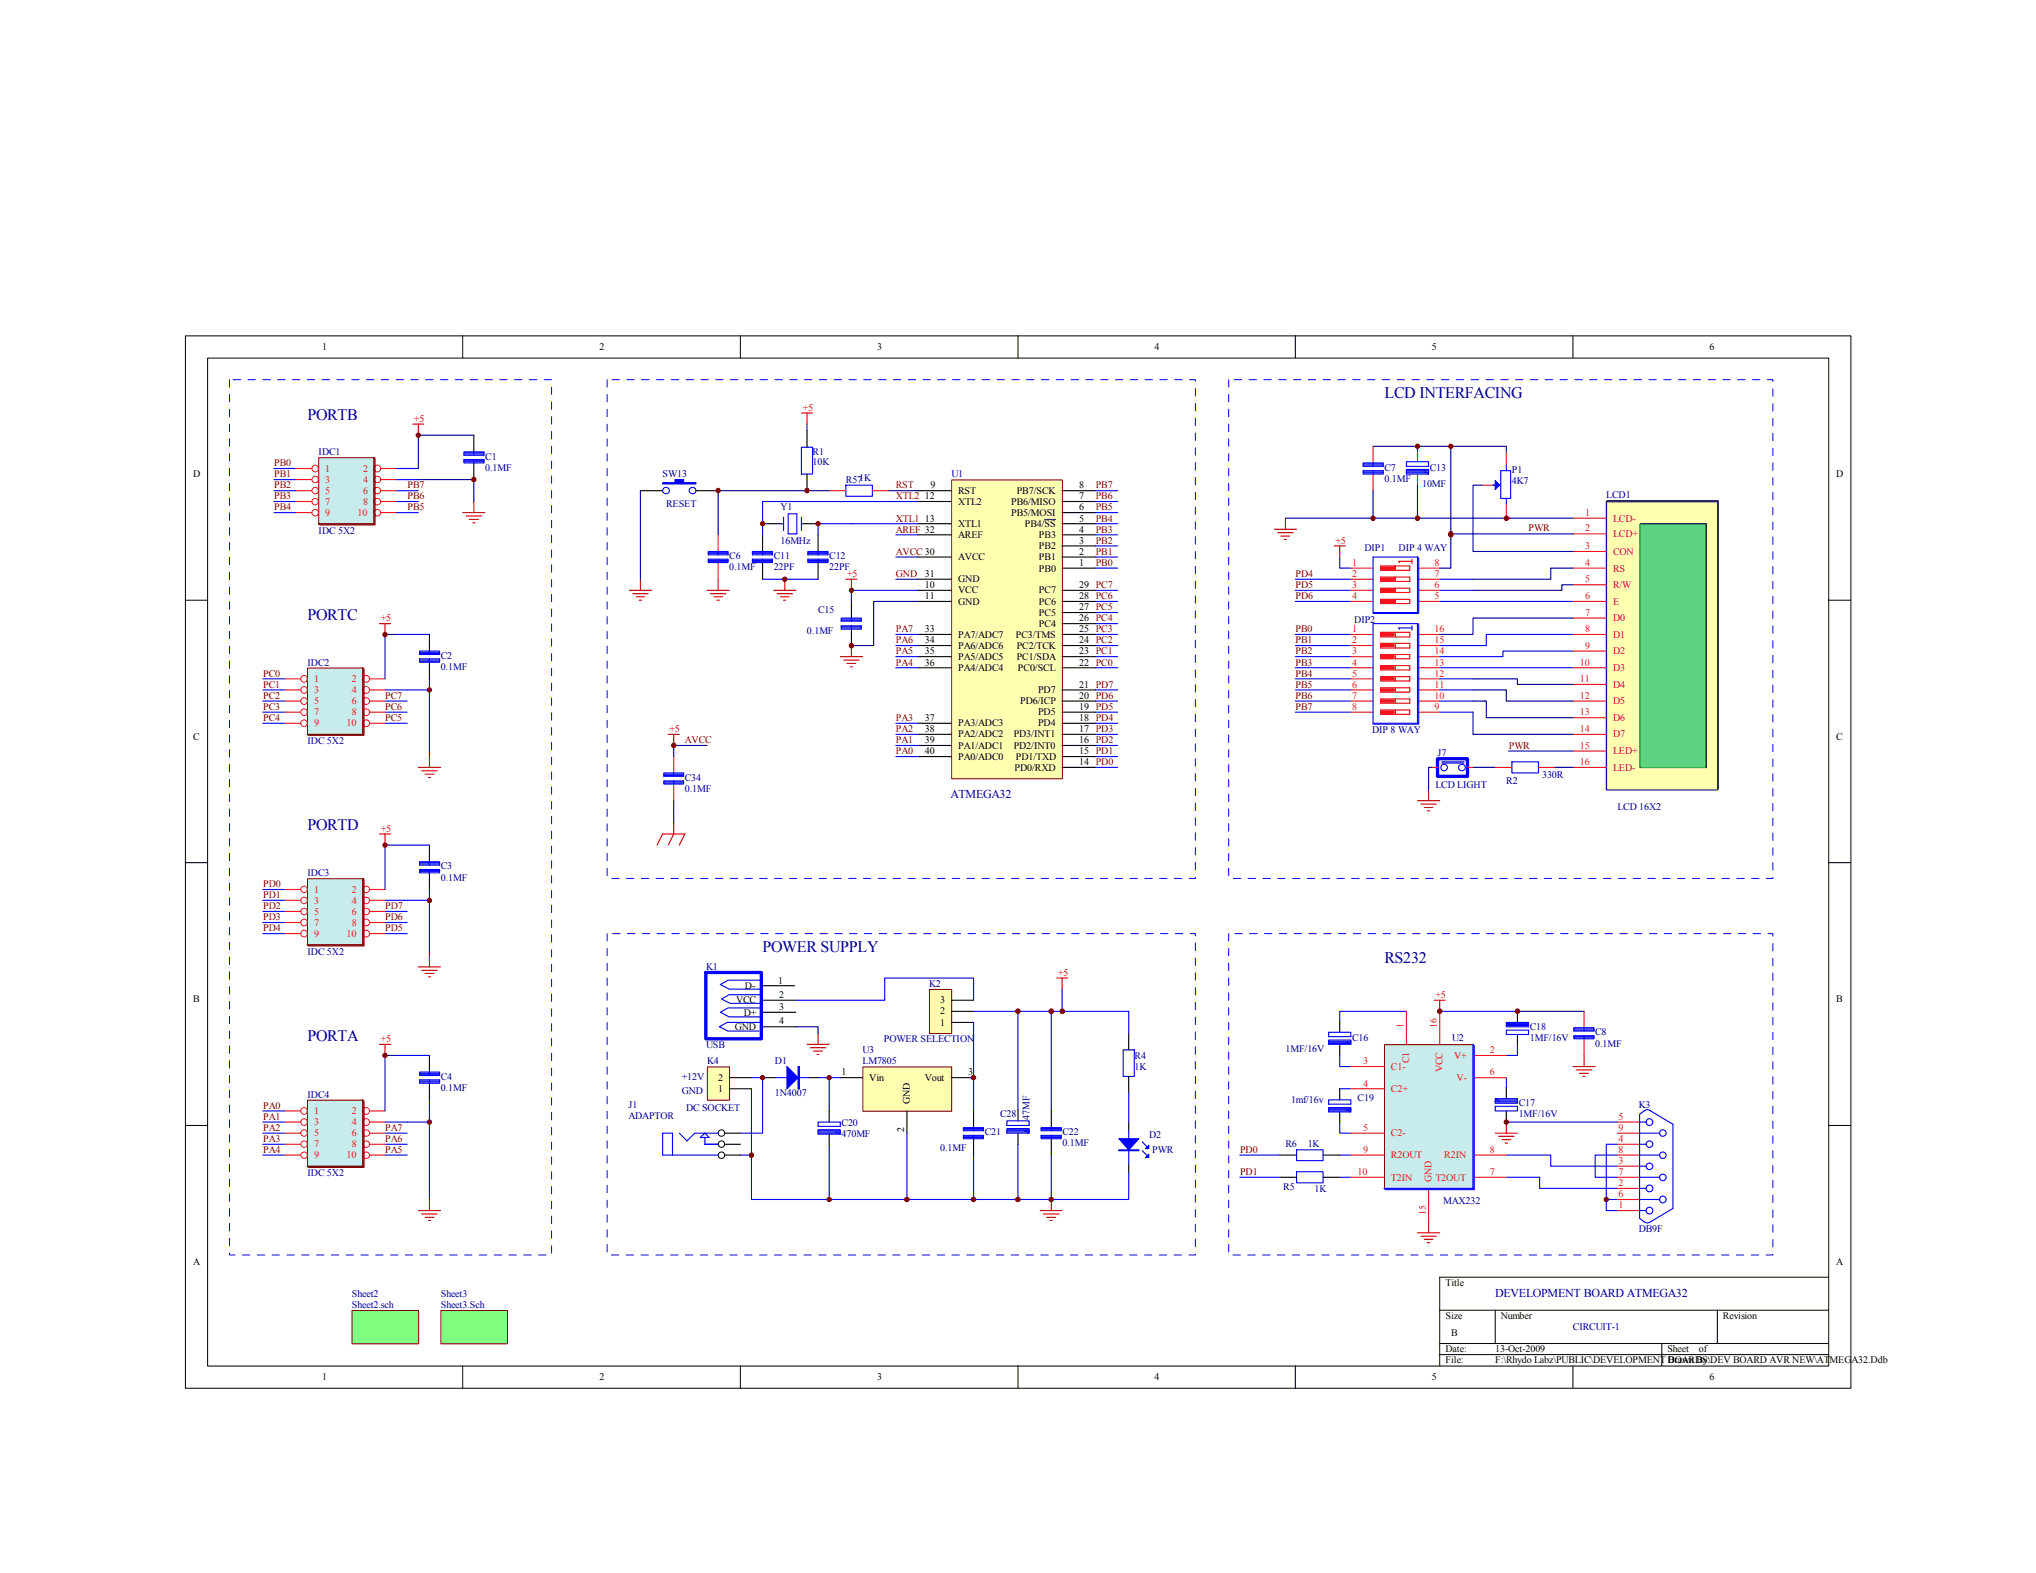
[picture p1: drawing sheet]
<svg xmlns="http://www.w3.org/2000/svg" width="279mm" height="216mm" viewBox="0 0 279 216" stroke-linecap="round" stroke-linejoin="round" font-family="sans-serif">
<g fill="none" stroke="#000" stroke-width=".14">
<path d="M25.4 46.1h228.6v144.4h-228.6zM28.5 49.1h222.5v138.4h-222.5zM63.5 46.1v3M101.6 46.1v3M139.7 46.1v3M177.8 46.1v3M215.9 46.1v3M25.4 82.4h3.1M250.9 82.4h3.1M25.4 118.4h3.1M250.9 118.4h3.1M25.4 154.5h3.1"/>
<path d="M250.9 154.5h3.1M197.6 179.8h53.3M205.2 179.8v4.6M235.7 179.8v4.6M250.9 175.3h-53.3v12.2M63.5 187.5v3M101.6 187.5v3M139.7 187.5v3M177.8 187.5v3M197.6 184.4h53.3M197.6 185.9h53.3M215.9 187.5v3"/>
<path d="M228 184.4v3.1"/>
</g>
<g fill="none" stroke="#000" stroke-width=".15">
<path d="M110.7 59.1v2.3M87.9 67.4h3M95.5 67.4h3.1M104.6 73.4v2.3M104.6 77.2v2.3M105.2 71.9h2M110.3 71.9h2M110.7 65.1v2.3M112.3 73.4v2.3M112.3 77.2v2.3M208.2 138.8v1.5M183.9 140.2v1.5"/>
<path d="M183.9 143.3v1.6M206.7 149.3v1.5M206.7 152.5v1.5M208.2 142v1.5"/>
</g>
<g fill="none" stroke="#00f" stroke-width=".15">
<path d="M103.3 75.7h2.7v.5h-2.7zM103.3 76.8h2.7v.4h-2.7zM103.3 76.9h2.7M103.3 77h2.7M103.3 76h2.7M103.3 75.9h2.7M104.6 71.9h.6M104.6 75.7v.5M104.6 76.8v.4M104.6 79.5h7.7M107.2 71.9h.3M107.5 71v1.8"/>
<path d="M108.2 70.5h1.1v2.8h-1.1zM110 61.4h1.5v3.7h-1.5zM110 71v1.8M110 71.9h.3M110.9 75.7h2.7v.5h-2.7zM110.9 76.8h2.7v.4h-2.7zM110.9 76.9h2.7M110.9 77h2.7M110.9 76h2.7M110.9 75.9h2.7M112.3 71.9v1.5M112.3 75.7v.5"/>
<path d="M112.3 76.8v.4M116.8 71.9h9.2M193 138.8h-9.1v1.4M197.6 138.8h10.6M182.3 141.7h3.1v.6h-3.1zM182.3 142.7h3.1v.6h-3.1zM182.3 142.9h3.1M182.3 143h3.1l-.1 .3M183.9 154.1v1.4h1.5M183.9 144.9v1.5h1.5M183.9 149.4h1.5M184.8 143l.5 .2h-3"/>
<path d="M205.2 151.8h3v.7h-3zM205.2 150.8h3v.6h-3zM205.2 151.3h3M205.4 150.8l-.2 .3h3M206.7 141.4h3.1v.6h-3.1zM206.7 140.3h3.1v.6h-3.1zM206.7 158.5h6.1v1.6h9.2M206.7 140.8h3.1M206.7 147.9v1.4M206.7 154h15.3M206.9 140.3l-.2 .3h3.1M208.2 143.5v1.4h-1.5"/>
<path d="M208.2 151h-2.8l.4 .1M209.8 140.5h-2.9l.4 .1M222 157.1h-1.6v7.5h1.6M222 158.5h-3.1v3.1h3.1M206.7 161.6h4.6v1.5h10.7M220.4 164.6v1.6h1.6"/>
</g>
<g fill="none" stroke="#bf0000" stroke-width=".15">
<path d="M107.7 79.5v1.5M106.2 81h3M106.6 81.5h2.2M107.1 81.9h1.2M107.5 82.4h.3M196.8 137.3h1.5M197.6 137.3v1.5M205.2 155.5h3M205.7 156h2.1M206.1 156.4h1.2M206.5 156.9h.4M206.7 154v1.5"/>
<path d="M194.5 169.2h3.1M195 169.7h2.1M195.5 170.1h1.1M195.9 170.6h.3M196 167.7v1.5"/>
</g>
<path d="M90.9 66.3h1.7v-.5h1.2v.5h1.7v.1h-4.6z" fill-rule="evenodd" fill="#00f"/>
<g fill="none" stroke="#00f" stroke-width=".15">
<path d="M90.9 66.3h1.7v-.5h1.2v.5h1.7v.1h-4.6zM112.3 71.9h4.5M122.9 73.4h3.1M126 68.8h-21.4v4.6M115.4 84.8h2.8v.5h-2.8zM115.4 85.9h2.8v.5h-2.8zM115.4 86h2.8M115.4 86.2h2.8M115.4 85.1h2.8M115.4 85h2.8M116.8 84.8v.5M116.8 85.9v.5"/>
<path d="M126 81h-9.2v1.5M150.3 81h3.1M150.3 82.5h3.1M150.3 84.1h3.1M150.3 85.6h3.1M150.3 87.1h3.1M150.3 88.6h3.1M150.3 90.1h3.1M150.3 91.7h3.1M150.3 94.7h3.1M150.3 96.2h3.1M150.3 97.7h3.1"/>
<path d="M150.3 99.3h3.1M150.3 102.3h3.1M150.3 103.8h3.1M150.3 105.3h3.1M150.3 100.8h3.1M177.9 157.8h3.7v1.5h-3.7zM183.9 158.5h1.5M177.9 160.8h3.7v1.5h-3.7zM183.9 161.6h1.5"/>
<circle cx="91.4" cy="67.3" r=".45"/>
<circle cx="95.1" cy="67.3" r=".45"/>
</g>
<g fill="none" stroke="#bf0000" stroke-width=".15">
<path d="M110 56.7h1.5M110.7 56.7v1.5M98.6 79.5v1.5M116.1 79.5h1.5M116.8 79.5v1.5M97 81h3.1M97.5 81.5h2.1M98 81.9h1.1M98.4 82.4h.3M115.3 90.1h3.1M115.8 90.6h2.1M116.2 91.1h1.2"/>
<path d="M116.7 91.5h.3M116.8 88.6v1.5"/>
</g>
<path d="M116.8 82.5v2.3M116.8 86.4v2.2M175.6 158.5h2.3M181.6 158.5h2.3M175.6 161.6h2.3M181.6 161.6h2.3" fill="none" stroke="#000" stroke-width=".15"/>
<path d="M130.6 65.9h15.2v41h-15.2z" fill="#ffffb0"/>
<path d="M130.6 65.9h15.2v41h-15.2z" fill="none" stroke="#800000" stroke-width=".14"/>
<g fill="none" stroke="#000" stroke-width=".15">
<path d="M126 67.4h4.6M126 68.8h4.6M126 71.9h4.6M126 73.4h4.6M126 76.5h4.6M126 79.5h4.6M145.8 67.4h4.5M145.8 74.9h4.5M145.8 68.8h4.5M145.8 71.9h4.5M145.8 73.4h4.5M145.8 76.5h4.5"/>
<path d="M145.8 70.4h4.5M145.8 78h4.5M126 81h4.6M126 82.5h4.6M126 91.7h4.6M126 90.1h4.6M126 88.6h4.6M126 87.1h4.6M126 99.3h4.6M145.8 81h4.5M145.8 82.5h4.5M145.8 84.1h4.5"/>
<path d="M145.8 91.7h4.5M145.8 94.7h4.5M145.8 96.2h4.5M145.8 97.7h4.5M145.8 90.1h4.5M145.8 88.6h4.5M145.8 87.1h4.5M145.8 99.3h4.5M145.8 85.6h4.5M126 102.3h4.6M126 103.8h4.6M126 100.8h4.6"/>
<path d="M145.8 102.3h4.5M145.8 105.3h4.5M145.8 103.8h4.5M145.8 100.8h4.5"/>
</g>
<path d="M143.3 71.3h1.6" fill="none" stroke="#004b55" stroke-width=".15"/>
<g fill="none" stroke="#00f" stroke-width=".15">
<path d="M150.3 67.4h3.1M150.3 68.8h3.1M150.3 70.4h3.1M150.3 71.9h3.1M150.3 73.4h3.1M150.3 74.9h3.1M150.3 76.5h3.1M150.3 78h3.1M122.9 99.3h3.1M122.9 91.7h3.1M122.9 90.1h3.1M122.9 88.6h3.1"/>
<path d="M122.9 87.1h3.1M122.9 103.8h3.1M122.9 102.3h3.1M122.9 100.8h3.1M170.1 158.5h5.5M170.1 161.6h5.5"/>
</g>
<path d="M118.4 146.5h12.2v6h-12.2z" fill="#ffffb0"/>
<path d="M118.4 146.4h12.2v6.1h-12.2z" fill="none" stroke="#800000" stroke-width=".14"/>
<path d="M104.5 135.3h4.6M104.6 137.3h4.6M104.6 138.9h4.6M104.6 140.9h4.6M115.3 147.9h3.1M124.5 152.5v3M130.6 147.9h3" fill="none" stroke="#000" stroke-width=".15"/>
<path d="M104.5 134.5h-4.6l-1.1 .6 1.3 .7h4.3M104.5 138.3h-4.6l-1.1 .6 1.3 .7h4.3M104.6 136.5h-4.5l-1.1 .6 1.2 .6h4.3M103.1 149.4v15.2h21.4v-9.1M103.1 147.9h2.1M104.4 140.3h-4.6l-1.1 .6 1.2 .6h4.3M112.3 147.9h3M113.8 147.9v4.6M113.8 157.2v7.4" fill="none" stroke="#00f" stroke-width=".15"/>
<path d="M142.7 166.2h3.1M143.2 166.6h2.1M143.6 167.1h1.3M144.1 167.5h.3M144.3 164.6v1.6" fill="none" stroke="#bf0000" stroke-width=".15"/>
<path d="M96.9 133.5h7.6v9.1h-7.6z" fill="none" stroke="#00f" stroke-width=".46"/>
<path d="M127.6 135.8h3v6.1h-3z" fill="#ffffb0"/>
<path d="M127.6 135.8h3v6.1h-3z" fill="none" stroke="#800000" stroke-width=".14"/>
<path d="M130.6 138.8h3M130.6 137.3h3M105.2 147.9h1.3M111 147.9h1.3M130.6 140.3h3" fill="none" stroke="#000" stroke-width=".15"/>
<path d="M109.2 137.3h12.2v-3.1h12.2v3.1M139.7 138.8v13.5M144.3 138.8v13.7M145.8 135.8v3h-12.2M106.5 147.9h4.5M109.5 146.4h.2v3h-.2zM133.6 140.3v12.2M133.6 158.5v6.1M139.7 157.1v7.5M144.3 158.5v6.1h-19.8" fill="none" stroke="#00f" stroke-width=".15"/>
<path d="M145 134.2h1.5M145.8 134.2v1.6" fill="none" stroke="#bf0000" stroke-width=".15"/>
<path d="M109.6 146.4v3" fill="none" stroke="#00f" stroke-width=".17"/>
<path d="M108 146.4l1.5 1.5-1.5 1.5z" fill="#00f"/>
<path d="M108 146.4l1.5 1.5-1.5 1.5z" fill="none" stroke="#00f" stroke-width=".15"/>
<path d="M97.1 146.5h3v4.5h-3z" fill="#ffffb0"/>
<path d="M97.1 146.4h3v4.6h-3z" fill="none" stroke="#800000" stroke-width=".14"/>
<g fill="none" stroke="#000" stroke-width=".15">
<path d="M100.1 149.4h3M100.1 147.9h3M113.8 152.5v1.5M113.8 155.7v1.5M133.6 152.5v2.3M133.6 156.3v2.2M139.7 152.3v1.5M139.7 155.5v1.6M144.3 152.5v2.3M144.3 156.3v2.2M154.9 141.8v2.3M154.9 147.7v2.3"/>
<path d="M154.9 154v1.2M154.9 159.8v1.2"/>
</g>
<g fill="none" stroke="#00f" stroke-width=".15">
<path d="M112.3 154h3v.6h-3zM112.3 155.1h3v.6h-3zM112.3 155.2h3M112.3 155.4h3l-.2 .3M114.7 155.4l.4 .1h-2.8M132.2 154.8h2.8v.4h-2.8zM132.2 155.8h2.8v.5h-2.8zM132.2 156h2.8M132.2 156.1h2.8M132.2 155.1h2.8M132.2 154.9h2.8M133.6 154.8v.4"/>
<path d="M133.6 155.8v.5M138.2 153.8h3v.7h-3zM138.2 154.9h3v.6h-3zM138.2 155.2h3l-.1 .3M138.2 155.1h3M140.6 155.2l.5 .2h-2.9M142.9 154.8h2.7v.4h-2.7zM142.9 155.8h2.7v.5h-2.7zM142.9 156h2.7M142.9 156.1h2.7M142.9 155.1h2.7M142.9 154.9h2.7"/>
<path d="M144.3 154.8v.4M144.3 155.8v.5M154.1 144.1h1.6v3.6h-1.6zM154.9 155.2v4.6M156.8 157.9l.6 .6M156.8 156.7l.6 .7"/>
</g>
<path d="M153.5 156.3h2.8l-1.4 1.5z" fill="#00f"/>
<path d="M153.5 156.3h2.8l-1.4 1.5zM153.5 157.8h2.8v.1h-2.8z" fill="none" stroke="#00f" stroke-width=".15"/>
<path d="M153.5 157.9h2.8" fill="none" stroke="#00f" stroke-width=".14"/>
<path d="M157.6 158.4v.5h-.4z" fill="#00f"/>
<path d="M157.2 158.9l.4-.5v.5z" fill="none" stroke="#00f" stroke-width=".15"/>
<path d="M157.6 157.2v.4h-.4z" fill="#00f"/>
<g fill="none" stroke="#00f" stroke-width=".15">
<path d="M37.6 64.3h3M37.6 65.8h3M37.6 67.4h3M37.6 68.8h3M37.6 70.4h3M54.4 64.3h3M54.4 65.8h3M54.4 67.4h3M54.4 68.8h3M54.4 70.4h3M63.7 62h2.7v.5h-2.7zM63.7 63.1h2.7v.4h-2.7z"/>
<path d="M63.7 63.2h2.7M63.7 63.4h2.7M63.7 62.3h2.7M63.7 62.1h2.7M65 62v.5M65 63.1v.4M177.8 79.5h7.6M183.9 76.5v1.5h1.5M197.6 79.5h4.5M36.1 94.7h3M36.1 96.2h3M36.1 97.7h3"/>
<path d="M36.1 99.3h3M36.1 93.2h3M52.8 96.2h3.1M52.8 97.7h3.1M52.8 99.3h3.1M54.4 87.1h4.5M57.6 89.4h2.7v.4h-2.7zM57.6 90.4h2.7v.5h-2.7zM57.6 90.6h2.7M57.6 90.8h2.7M57.6 89.7h2.7M57.6 89.5h2.7"/>
<path d="M58.9 93.2v1.5h-6.1M58.9 89.4v.4M58.9 90.4v.5M58.9 94.7v9.1M177.8 94.7h7.6M177.8 96.2h7.6M177.8 97.7h7.6M177.8 93.2h7.6M177.8 87.1h7.6M177.8 82.5h7.6M177.8 81h7.6M177.8 88.6h7.6"/>
<path d="M177.8 90.1h7.6M177.8 91.7h7.6M197.6 94.7h4.5M197.6 96.2h4.5M197.6 97.7h4.5M197.6 93.2h4.5M197.6 82.5h18.3M197.6 81h4.5M197.6 91.7h18.3M215.9 89.4h-9.7v.7h-8.6M215.9 87.1h-11.9v1.5h-6.4M54.4 116h4.5"/>
<path d="M57.6 118.3h2.7v.4h-2.7zM57.6 119.3h2.7v.5h-2.7zM57.6 119.5h2.7M57.6 119.6h2.7M57.6 118.6h2.7M57.6 118.4h2.7M58.9 118.3v.4M58.9 119.3v.5M36.1 123.6h3M36.1 125.1h3M36.1 126.6h3M36.1 128.1h3"/>
<path d="M36.1 122.1h3M52.8 125.1h3.1M52.8 126.6h3.1M52.8 128.1h3.1M58.9 122.1v1.5h-6.1M58.9 123.6v7.6M145.8 138.8h9.1v3M36.1 155.5h3M36.1 158.5h3M36.1 157.1h3M36.1 154h3M36.1 152.5h3"/>
<path d="M52.8 155.5h3.1M52.8 158.5h3.1M52.8 157.1h3.1M54.4 144.9h4.5M57.6 147.2h2.7v.4h-2.7zM57.6 148.2h2.7v.5h-2.7zM57.6 148.4h2.7M57.6 148.5h2.7M57.6 147.4h2.7M57.6 147.3h2.7M58.9 151v3h-6.1M58.9 147.2v.4"/>
<path d="M58.9 148.2v.5M58.9 154v10.6M92.3 158.5v-3h-1.4v3h7.7M93.2 155.5l1.1 1.1 1-1.1h3.3M96.1 156.1l.6-.6 .6 .6zM96.7 156.1v1h1.9M101.6 158.5h1.5M104.6 147.9v7.6h-3M154.9 150v4M157.2 157.6l.4-.4v.4zM154.9 161v3.6h-10.6"/>
</g>
<g fill="none" stroke="#000" stroke-width=".14">
<circle cx="99" cy="155.5" r=".44"/>
<circle cx="99" cy="157" r=".44"/>
<circle cx="99" cy="158.6" r=".44"/>
</g>
<path d="M65 59.7v2.3M65 63.5v2.3M58.9 87.1v2.3M58.9 90.9v2.3M58.9 116v2.3M58.9 119.8v2.3M58.9 144.9v2.3M58.9 148.7v2.3M99.4 155.5h2.2M99.4 157.1h2.2M99.4 158.5h2.2" fill="none" stroke="#000" stroke-width=".15"/>
<g fill="none" stroke="#bf0000" stroke-width=".15">
<path d="M63.5 70.4h3M64 70.8h2.1M64.4 71.3h1.3M64.9 71.8h.3M65 68.8v1.6M183.1 74.9h1.5M183.9 74.9v1.6M52.1 85.6h1.5M52.8 85.6v1.5M52.1 114.5h1.5M52.8 114.5v1.5M57.4 105.3h3.1"/>
<path d="M57.9 105.8h2.1M58.3 106.3h1.3M58.8 106.7h.3M58.9 103.8v1.5M57.4 132.7h3.1M57.9 133.2h2.1M58.3 133.6h1.3M58.8 134.1h.3M58.9 131.2v1.5M52.1 143.3h1.5M52.8 143.3v1.6M57.4 166.2h3.1"/>
<path d="M57.9 166.6h2.1M58.3 167.1h1.3M58.8 167.5h.3M58.9 164.6v1.6"/>
</g>
<circle cx="220.4" cy="164.6" r=".3" fill="#800000"/>
<circle cx="220.4" cy="164.6" r=".3" fill="none" stroke="#800000" stroke-width=".14"/>
<path d="M48.3 179.9h9.1v4.5h-9.1z" fill="#80ff80"/>
<path d="M48.3 179.9h9.1v4.5h-9.1z" fill="none" stroke="#800000" stroke-width=".14"/>
<path d="M183.9 149.4v1.6M183.9 152.6v1.5" fill="none" stroke="#000" stroke-width=".15"/>
<path d="M182.3 151h3.1v.6h-3.1zM182.3 152h3.1v.6h-3.1zM182.3 152.2h3.1M182.3 152.3h3.1l-.1 .3M184.8 152.3l.5 .2h-3" fill="none" stroke="#00f" stroke-width=".15"/>
<path d="M43.8 62.9h7.6v9h-7.6z" fill="#c8ebeb"/>
<path d="M43.7 62.8h7.7v9.1h-7.7z" fill="none" stroke="#800000" stroke-width=".14"/>
<g fill="none" stroke="#ee0e22" stroke-width=".14">
<circle cx="43.2" cy="64.3" r=".45"/>
<circle cx="43.2" cy="65.8" r=".44"/>
<circle cx="43.2" cy="70.4" r=".44"/>
<circle cx="43.2" cy="67.3" r=".44"/>
<circle cx="43.2" cy="68.9" r=".44"/>
<circle cx="51.8" cy="64.3" r=".46"/>
<circle cx="51.8" cy="70.4" r=".46"/>
<circle cx="51.8" cy="65.8" r=".46"/>
<circle cx="51.8" cy="67.3" r=".45"/>
<circle cx="51.8" cy="68.9" r=".45"/>
</g>
<path d="M40.6 64.3h2.2M40.6 65.8h2.2M40.6 67.4h2.2M40.6 68.8h2.2M40.6 70.4h2.2M52.2 64.3h2.2M52.2 65.8h2.2M52.2 67.4h2.2M52.2 68.8h2.2M52.2 70.4h2.2" fill="none" stroke="#ee0e22" stroke-width=".15"/>
<path d="M51.3 62.8l.2 .1v9.2h-7.6l-.2-.2h7.6z" fill="none" stroke="#800000" stroke-width=".15"/>
<path d="M57.4 65.8h7.6v3" fill="none" stroke="#000080" stroke-width=".15"/>
<circle cx="65" cy="65.8" r=".31" fill="#800000"/>
<circle cx="65" cy="65.8" r=".31" fill="none" stroke="#800000" stroke-width=".14"/>
<path d="M65 59.7h-7.6v4.6" fill="none" stroke="#000080" stroke-width=".15"/>
<path d="M56.6 58.2h1.6M57.4 58.2v1.5" fill="none" stroke="#bf0000" stroke-width=".15"/>
<path d="M42.2 91.7h7.6v9.1h-7.6z" fill="#c8ebeb"/>
<path d="M42.2 91.7h7.6v9.1h-7.6z" fill="none" stroke="#800000" stroke-width=".14"/>
<g fill="none" stroke="#ee0e22" stroke-width=".14">
<circle cx="41.7" cy="93.2" r=".45"/>
<circle cx="41.7" cy="94.7" r=".45"/>
<circle cx="41.7" cy="96.2" r=".45"/>
<circle cx="41.7" cy="97.7" r=".45"/>
<circle cx="41.7" cy="99.3" r=".45"/>
<circle cx="50.3" cy="94.7" r=".46"/>
<circle cx="50.3" cy="97.7" r=".46"/>
<circle cx="50.3" cy="93.2" r=".46"/>
<circle cx="50.3" cy="99.3" r=".46"/>
<circle cx="50.3" cy="96.2" r=".46"/>
</g>
<path d="M39.1 93.2h2.2M39.1 94.7h2.2M39.1 96.2h2.2M39.1 97.7h2.2M39.1 99.3h2.2M50.7 93.2h2.1M50.7 94.7h2.1M50.7 96.2h2.1M50.7 97.7h2.1M50.7 99.3h2.1" fill="none" stroke="#ee0e22" stroke-width=".15"/>
<path d="M49.8 91.7l.2 .1v9.1h-7.7l-.1-.1h7.6z" fill="none" stroke="#800000" stroke-width=".15"/>
<path d="M54.4 87.1h-1.6v6.1" fill="none" stroke="#000080" stroke-width=".15"/>
<circle cx="58.9" cy="94.7" r=".3" fill="#800000"/>
<circle cx="58.9" cy="94.7" r=".3" fill="none" stroke="#800000" stroke-width=".14"/>
<path d="M42.2 120.6h7.6v9.1h-7.6z" fill="#c8ebeb"/>
<path d="M42.2 120.6h7.6v9.1h-7.6z" fill="none" stroke="#800000" stroke-width=".14"/>
<g fill="none" stroke="#ee0e22" stroke-width=".14">
<circle cx="41.7" cy="126.6" r=".45"/>
<circle cx="41.7" cy="128.1" r=".45"/>
<circle cx="41.7" cy="125.1" r=".44"/>
<circle cx="41.7" cy="123.6" r=".44"/>
<circle cx="41.7" cy="122.1" r=".44"/>
<circle cx="50.3" cy="128.1" r=".46"/>
<circle cx="50.3" cy="126.6" r=".46"/>
<circle cx="50.3" cy="125.1" r=".46"/>
<circle cx="50.3" cy="123.6" r=".45"/>
<circle cx="50.3" cy="122.1" r=".45"/>
</g>
<path d="M39.1 122.1h2.2M39.1 123.6h2.2M39.1 125.1h2.2M39.1 126.6h2.2M39.1 128.1h2.2M50.7 122.1h2.1M50.7 123.6h2.1M50.7 125.1h2.1M50.7 126.6h2.1M50.7 128.1h2.1" fill="none" stroke="#ee0e22" stroke-width=".15"/>
<path d="M49.8 120.6l.2 .1v9.1h-7.7l-.1-.1h7.6z" fill="none" stroke="#800000" stroke-width=".15"/>
<path d="M54.4 116h-1.6v6.1" fill="none" stroke="#000080" stroke-width=".15"/>
<circle cx="58.9" cy="123.6" r=".3" fill="#800000"/>
<circle cx="58.9" cy="123.6" r=".3" fill="none" stroke="#800000" stroke-width=".14"/>
<path d="M42.2 151h7.6v9.1h-7.6z" fill="#c8ebeb"/>
<path d="M42.2 151h7.6v9.1h-7.6z" fill="none" stroke="#800000" stroke-width=".14"/>
<g fill="none" stroke="#ee0e22" stroke-width=".14">
<circle cx="41.7" cy="152.5" r=".45"/>
<circle cx="41.7" cy="154" r=".45"/>
<circle cx="41.7" cy="155.5" r=".44"/>
<circle cx="41.7" cy="157" r=".44"/>
<circle cx="41.7" cy="158.6" r=".44"/>
<circle cx="50.3" cy="152.5" r=".46"/>
<circle cx="50.3" cy="154" r=".46"/>
<circle cx="50.3" cy="155.5" r=".46"/>
<circle cx="50.3" cy="157" r=".45"/>
<circle cx="50.3" cy="158.6" r=".45"/>
</g>
<path d="M39.1 152.5h2.2M39.1 154h2.2M39.1 155.5h2.2M39.1 157.1h2.2M39.1 158.5h2.2M50.7 152.5h2.1M50.7 154h2.1M50.7 155.5h2.1M50.7 157.1h2.1M50.7 158.5h2.1" fill="none" stroke="#ee0e22" stroke-width=".15"/>
<path d="M49.8 151l.2 .1v9.1h-7.7l-.1-.1h7.6z" fill="none" stroke="#800000" stroke-width=".15"/>
<path d="M54.4 144.9h-1.6v7.6" fill="none" stroke="#000080" stroke-width=".15"/>
<path d="M220.4 68.8h15.3v39.6h-15.3zM220.4 68.8l.2-.1h15.2v39.5M235.7 68.8v39.6l.1-.2v-.3" fill="none" stroke="#18234c" stroke-width=".15"/>
<path d="M225 71.9h9.1v33.4" fill="none" stroke="#172721" stroke-width=".15"/>
<path d="M220.5 68.9h15.2v39.5h-15.2z" fill="#ffffb0"/>
<path d="M220.5 68.9h15.2v39.5h-15.2z" fill="none" stroke="#11037f" stroke-width=".14"/>
<path d="M225.1 72h9.1v33.4h-9.1z" fill="#5cd481"/>
<path d="M225 71.9h9.2v33.5h-9.2z" fill="none" stroke="#008000" stroke-width=".14"/>
<g fill="none" stroke="#ee0e22" stroke-width=".15">
<path d="M185.4 78h3M185.4 79.5h3M194.5 78h3.1M194.5 79.5h3.1M203.4 66.6h1.8M206.7 62v1.8M206.7 69.2v1.8M215.9 71.1h4.5M215.9 78h4.5M215.9 73.3h4.5M215.9 75.7h4.5M185.4 96.2h3"/>
<path d="M185.4 91.7h3M185.4 87.1h3M185.4 82.5h3M185.4 81h3M185.4 88.6h3M185.4 90.1h3M185.4 93.2h3M185.4 94.7h3M185.4 97.7h3M194.5 96.2h3.1M194.5 91.7h3.1M194.5 87.1h3.1"/>
<path d="M194.5 82.5h3.1M194.5 81h3.1M194.5 88.6h3.1M194.5 90.1h3.1M194.5 93.2h3.1M194.5 94.7h3.1M194.5 97.7h3.1M215.9 96.2h4.5M215.9 98.5h4.5M215.9 93.9h4.5M215.9 91.7h4.5M215.9 89.4h4.5"/>
<path d="M215.9 87.1h4.5M215.9 84.8h4.5M215.9 82.5h4.5M215.9 80.3h4.5M215.9 100.8h4.5M215.9 103.1h4.5M215.9 105.3h4.5"/>
</g>
<path d="M225.1 71.9h9v33.4" fill="none" stroke="#18234c" stroke-width=".15"/>
<g fill="none" stroke="#f00" stroke-width=".15">
<path d="M189.5 77.7h4v.6h-4zM189.5 79.2h4v.6h-4zM191.3 77.7v.6M191.3 79.2v.4M191.5 77.7v.6M191.5 79.2v.6M193.8 77h-1.9l.2 .2M193.8 76.8v.6M189.5 80.7h4v.6h-4zM189.5 82.3h4v.5h-4zM189.5 86.8h4v.6h-4zM189.5 88.3h4v.6h-4z"/>
<path d="M189.5 89.8h4v.6h-4zM189.5 91.4h4v.5h-4zM189.5 92.9h4v.6h-4zM189.5 94.4h4v.6h-4zM189.5 95.9h4v.6h-4zM189.5 97.5h4v.5h-4zM191.3 80.7v.5M191.3 82.3v.4M191.5 80.7v.6M191.5 82.3v.5M191.5 86.8v.6M191.5 88.3v.6"/>
<path d="M191.5 89.8v.6M191.5 91.4v.5M191.5 92.9v.6M191.5 94.4v.6M191.5 95.9v.6M191.5 97.5v.5"/>
</g>
<path d="M188.4 76.5h6.1v7.6h-6.1zM194.5 76.5l.2 .1v7.6h-6.3M204.9 66.6h1.1M206 64.6h1.3v3.8h-1.3zM206.7 63.8v.8M206.7 68.4v.8M188.4 85.6h6.1v13.7h-6.1zM193.8 86.2h-1.9l.2 .2M193.8 85.9v.6M194.7 85.6v13.8h-6.3" fill="none" stroke="#00f" stroke-width=".15"/>
<path d="M189.7 78h1.5M189.7 79.5h1.5M189.7 81h1.5M189.7 82.5h1.5M189.7 87.1h1.5M189.7 88.6h1.5M189.7 90.1h1.5M189.7 91.7h1.5M189.7 93.2h1.5M189.7 94.7h1.5M189.7 96.2h1.5M189.7 97.7h1.5" fill="none" stroke="#f00" stroke-width=".46"/>
<path d="M215.9 78h-3.1v1.5h-10.7M202.1 97.7v3.1h13.8M202.1 96.2h1.9v2.3h11.9M202.1 94.7h4.6v1.5h9.2M202.1 93.2h6.1v.7h7.7M215.9 84.8h-13.8v2.3h-4.5M215.9 80.3h-1.6v.7h-12.2" fill="none" stroke="#000080" stroke-width=".15"/>
<path d="M205.2 66l.6 .6-.6 .6z" fill="#00f"/>
<g fill="none" stroke="#00f" stroke-width=".15">
<path d="M97.2 75.7h2.7v.5h-2.7zM97.2 76.8h2.7v.4h-2.7zM97.2 76.9h2.7M97.2 77h2.7M97.2 76h2.7M97.2 75.9h2.7M98.6 75.7v.5M98.6 76.8v.4M187.1 63.5h2.7v.5h-2.7zM187.1 64.6h2.7v.5h-2.7zM187.1 64.8h2.7M187.1 64.9h2.7"/>
<path d="M187.1 63.8h2.7M187.1 63.7h2.7M188.4 63.5v.5M188.4 64.6v.5M193 63.4h3v.6h-3zM193 64.4h3v.7h-3zM193 64.6h3M193 64.8h3l-.1 .3M195.5 64.8l.4 .1h-2.9M205.2 66l.6 .6-.6 .6zM207.5 104.6h3.6v1.5h-3.6zM216 141.1h2.7v.4h-2.7z"/>
<path d="M216 142.2h2.7v.4h-2.7zM216 142.3h2.7M216 142.5h2.7M216 141.4h2.7M216 141.2h2.7M217.4 141.1v.4M217.4 142.2v.4"/>
</g>
<path d="M98.6 73.4v2.3M98.6 77.2v2.3M188.4 61.3v2.2M188.4 65.1v2.3M194.5 61.8v1.6M194.5 65.1v1.5M205.2 105.3h2.3M211.1 105.3h2.3M217.4 138.8v2.3M217.4 142.6v2.3" fill="none" stroke="#ee0e22" stroke-width=".15"/>
<g fill="none" stroke="#000080" stroke-width=".15">
<path d="M176.4 71.1h30.3M188.4 61.3h10.7M188.4 67.4v3.7M194.5 61.3v.5M194.5 66.6v4.5M203.4 66.6h-1.3v9.1h13.8M206.7 71v.1h9.2M206.7 62v-.7h-7.6v12.1M215.9 73.3h-16.8v4.7h-1.5M202.1 105.3h3.1M207 103.1h8.9M213.4 105.3h2.5"/>
<path d="M208.2 138.8h9.2"/>
</g>
<g fill="none" stroke="#bf0000" stroke-width=".15">
<path d="M87.9 79.5v1.5M174.9 72.6h3M175.3 73.1h2.2M175.8 73.6h1.2M176.2 74h.3M176.4 71.1v1.5M86.4 81h3M86.8 81.5h2.1M87.3 81.9h1.2M87.7 82.4h.4M194.5 109.9h3.1M195 110.4h2.1"/>
<path d="M195.5 110.8h1.1M195.9 111.3h.3M196 108.4v1.5M215.9 146.4h3M216.3 146.9h2.1M216.7 147.3h1.3M217.2 147.7h.3M217.4 144.9v1.5"/>
</g>
<path d="M60.5 179.9h9.1v4.5h-9.1z" fill="#80ff80"/>
<path d="M60.5 179.9h9.1v4.5h-9.1z" fill="none" stroke="#800000" stroke-width=".14"/>
<circle cx="208.2" cy="138.8" r=".31" fill="#800000"/>
<circle cx="208.2" cy="138.8" r=".31" fill="none" stroke="#800000" stroke-width=".14"/>
<path d="M92.5 103.8v2.3M92.5 107.6v2.3M222 158.5h3M222 157.1h3M222 155.5h3M222 154h3M222 166.2h3M222 164.6h3M222 163.1h3M222 161.6h3M222 160.1h3" fill="none" stroke="#ee0e22" stroke-width=".15"/>
<g fill="none" stroke="#00f" stroke-width=".15">
<path d="M91.1 106.1h2.7v.5h-2.7zM91.1 107.2h2.7v.4h-2.7zM91.1 107.3h2.7M91.1 107.5h2.7M91.1 106.4h2.7M91.1 106.3h2.7M92.5 106.1v.5M92.5 107.2v.4M225 153a1.67 1.67 0 0 1 1.1-.7l.3 .1 3.2 1.9v11.6l-3.2 1.9-.3 .1a1.67 1.67 0 0 1-1.1-.7zM225 154h.9M225 155.5h2.8M225 157.1h.9"/>
<path d="M225 158.5h2.8M225 160.1h.9M225 161.6h2.8M225 163.1h.9M225 164.6h2.8M225 166.2h.9"/>
<circle cx="226.4" cy="154" r=".46"/>
<circle cx="226.4" cy="157" r=".45"/>
<circle cx="228.2" cy="155.5" r=".45"/>
<circle cx="228.2" cy="158.6" r=".45"/>
<circle cx="226.4" cy="163.1" r=".46"/>
<circle cx="226.4" cy="166.2" r=".46"/>
<circle cx="226.4" cy="160.1" r=".45"/>
<circle cx="228.2" cy="164.6" r=".46"/>
<circle cx="228.2" cy="161.6" r=".45"/>
</g>
<path d="M122.9 76.5h3.1M122.9 79.5h3.1M126 82.5h-6.1v6.1h-3.1M97 102.3h-4.5v1.5M109.2 140.9h3.1v.9" fill="none" stroke="#000080" stroke-width=".15"/>
<path d="M90.2 116l.7-1.5h3.1l-.8 1.5M91.7 100.8h1.5M92.5 112.9v1.6l-.8 1.5M92.5 100.8v1.5M110.7 143.3h3.1M111.2 143.8h2.1M111.6 144.3h1.3M112.1 144.7h.3M112.3 141.8v1.5" fill="none" stroke="#bf0000" stroke-width=".15"/>
<path d="M197.3 106.6v-2.5h4.1v2.5h-4" fill="none" stroke="#00f" stroke-width=".46"/>
<circle cx="198.2" cy="105.3" r=".45" fill="#fff"/>
<circle cx="198.2" cy="105.3" r=".45" fill="none" stroke="#00f" stroke-width=".15"/>
<circle cx="200.6" cy="105.3" r=".45" fill="#fff"/>
<g fill="none" stroke="#00f" stroke-width=".15">
<path d="M197.9 104.7h3M197.9 104.6h3"/>
<circle cx="200.6" cy="105.3" r=".45"/>
</g>
<path d="M196.5 105.3h.8M201.4 105.3h.7" fill="none" stroke="#ee0e22" stroke-width=".15"/>
<path d="M196.5 105.3h-.5v3.1" fill="none" stroke="#000080" stroke-width=".15"/>
<path d="M190 143.4h12.2v19.8h-12.2z" fill="#c8ebeb"/>
<path d="M190 143.4h12.2v19.8h-12.2z" fill="none" stroke="#800000" stroke-width=".14"/>
<g fill="none" stroke="#ee0e22" stroke-width=".15">
<path d="M113.8 67.4h2.3M119.7 67.4h2.3M193 138.8v4.5M197.6 138.8v4.5M185.4 158.5h4.5M185.4 155.5h4.5M185.4 149.4h4.5M185.4 146.4h4.5M202.1 144.9h4.6M202.1 147.9h4.6M202.1 158.5h4.6M185.4 161.6h4.5"/>
<path d="M196 163.1v4.6M202.1 161.6h4.6"/>
</g>
<path d="M116.1 66.6h3.6v1.5h-3.6zM202.1 143.3l.2 .2v19.8h-12.2l-.2-.2h12.2z" fill="none" stroke="#00f" stroke-width=".15"/>
<path d="M110.7 58.2v.9M87.9 67.4v12.1M113.8 67.4h-15.2v6M122 67.4h4M92.5 109.9v3" fill="none" stroke="#000080" stroke-width=".15"/>
<circle cx="206.7" cy="154" r=".3" fill="#800000"/>
<circle cx="206.7" cy="154" r=".3" fill="none" stroke="#800000" stroke-width=".14"/>
<circle cx="197.6" cy="138.8" r=".31" fill="#800000"/>
<circle cx="197.6" cy="138.8" r=".31" fill="none" stroke="#800000" stroke-width=".14"/>
<circle cx="52.8" cy="87.1" r=".3" fill="#800000"/>
<circle cx="52.8" cy="87.1" r=".3" fill="none" stroke="#800000" stroke-width=".14"/>
<circle cx="52.8" cy="116" r=".3" fill="#800000"/>
<circle cx="52.8" cy="116" r=".3" fill="none" stroke="#800000" stroke-width=".14"/>
<circle cx="57.4" cy="59.7" r=".3" fill="#800000"/>
<circle cx="57.4" cy="59.7" r=".3" fill="none" stroke="#800000" stroke-width=".14"/>
<circle cx="206.7" cy="71.1" r=".31" fill="#800000"/>
<circle cx="206.7" cy="71.1" r=".31" fill="none" stroke="#800000" stroke-width=".14"/>
<circle cx="199.1" cy="73.3" r=".31" fill="#800000"/>
<circle cx="199.1" cy="73.3" r=".31" fill="none" stroke="#800000" stroke-width=".14"/>
<circle cx="199.1" cy="73.4" r=".3" fill="#800000"/>
<circle cx="199.1" cy="73.4" r=".3" fill="none" stroke="#800000" stroke-width=".14"/>
<circle cx="199.1" cy="61.3" r=".3" fill="#800000"/>
<circle cx="199.1" cy="61.3" r=".3" fill="none" stroke="#800000" stroke-width=".14"/>
<circle cx="194.5" cy="61.3" r=".3" fill="#800000"/>
<circle cx="194.5" cy="61.3" r=".3" fill="none" stroke="#800000" stroke-width=".14"/>
<circle cx="188.4" cy="71.1" r=".31" fill="#800000"/>
<circle cx="188.4" cy="71.1" r=".31" fill="none" stroke="#800000" stroke-width=".14"/>
<circle cx="194.5" cy="71.1" r=".31" fill="#800000"/>
<circle cx="194.5" cy="71.1" r=".31" fill="none" stroke="#800000" stroke-width=".14"/>
<path d="M83.3 52.1h80.7v68.5h-80.7zM168.6 52.1h74.7v68.5h-74.7zM83.3 128.1h80.7v44.2h-80.7zM168.6 128.1h74.7v44.2h-74.7z" fill="none" stroke="#00f" stroke-width=".14" stroke-dasharray="1 1 1 1 1 1 1 1"/>
<circle cx="133.6" cy="147.9" r=".3" fill="#800000"/>
<circle cx="133.6" cy="147.9" r=".3" fill="none" stroke="#800000" stroke-width=".14"/>
<circle cx="113.8" cy="147.9" r=".3" fill="#800000"/>
<circle cx="113.8" cy="147.9" r=".3" fill="none" stroke="#800000" stroke-width=".14"/>
<circle cx="124.5" cy="164.6" r=".3" fill="#800000"/>
<circle cx="124.5" cy="164.6" r=".3" fill="none" stroke="#800000" stroke-width=".14"/>
<circle cx="113.8" cy="164.6" r=".3" fill="#800000"/>
<circle cx="113.8" cy="164.6" r=".3" fill="none" stroke="#800000" stroke-width=".14"/>
<circle cx="144.3" cy="164.6" r=".3" fill="#800000"/>
<circle cx="144.3" cy="164.6" r=".3" fill="none" stroke="#800000" stroke-width=".14"/>
<circle cx="145.8" cy="138.8" r=".32" fill="#800000"/>
<circle cx="145.8" cy="138.8" r=".32" fill="none" stroke="#800000" stroke-width=".14"/>
<circle cx="139.7" cy="138.8" r=".31" fill="#800000"/>
<circle cx="139.7" cy="138.8" r=".31" fill="none" stroke="#800000" stroke-width=".14"/>
<circle cx="144.3" cy="138.8" r=".31" fill="#800000"/>
<circle cx="144.3" cy="138.8" r=".31" fill="none" stroke="#800000" stroke-width=".14"/>
<circle cx="139.7" cy="164.6" r=".3" fill="#800000"/>
<circle cx="139.7" cy="164.6" r=".3" fill="none" stroke="#800000" stroke-width=".14"/>
<circle cx="133.6" cy="164.6" r=".3" fill="#800000"/>
<circle cx="133.6" cy="164.6" r=".3" fill="none" stroke="#800000" stroke-width=".14"/>
<circle cx="104.6" cy="147.9" r=".3" fill="#800000"/>
<circle cx="104.6" cy="147.9" r=".3" fill="none" stroke="#800000" stroke-width=".14"/>
<circle cx="103.1" cy="158.6" r=".3" fill="#800000"/>
<circle cx="103.1" cy="158.6" r=".3" fill="none" stroke="#800000" stroke-width=".14"/>
<path d="M31.5 52.1h44.2v120.2h-44.2z" fill="none" stroke="#00f" stroke-width=".14" stroke-dasharray="1 1 1 1 1 1 1 1"/>
<circle cx="58.9" cy="154" r=".3" fill="#800000"/>
<circle cx="58.9" cy="154" r=".3" fill="none" stroke="#800000" stroke-width=".14"/>
<circle cx="52.8" cy="144.9" r=".3" fill="#800000"/>
<circle cx="52.8" cy="144.9" r=".3" fill="none" stroke="#800000" stroke-width=".14"/>
<circle cx="112.3" cy="71.9" r=".3" fill="#800000"/>
<circle cx="112.3" cy="71.9" r=".3" fill="none" stroke="#800000" stroke-width=".14"/>
<circle cx="104.6" cy="71.9" r=".3" fill="#800000"/>
<circle cx="104.6" cy="71.9" r=".3" fill="none" stroke="#800000" stroke-width=".14"/>
<circle cx="107.7" cy="79.5" r=".3" fill="#800000"/>
<circle cx="107.7" cy="79.5" r=".3" fill="none" stroke="#800000" stroke-width=".14"/>
<circle cx="110.7" cy="67.3" r=".3" fill="#800000"/>
<circle cx="110.7" cy="67.3" r=".3" fill="none" stroke="#800000" stroke-width=".14"/>
<circle cx="98.5" cy="67.3" r=".3" fill="#800000"/>
<circle cx="98.5" cy="67.3" r=".3" fill="none" stroke="#800000" stroke-width=".14"/>
<circle cx="116.8" cy="81" r=".3" fill="#800000"/>
<circle cx="116.8" cy="81" r=".3" fill="none" stroke="#800000" stroke-width=".14"/>
<circle cx="116.8" cy="88.6" r=".31" fill="#800000"/>
<circle cx="116.8" cy="88.6" r=".31" fill="none" stroke="#800000" stroke-width=".14"/>
<circle cx="92.4" cy="102.3" r=".31" fill="#800000"/>
<circle cx="92.4" cy="102.3" r=".31" fill="none" stroke="#800000" stroke-width=".14"/>
<g font-size="2.2" fill="#000080">
<text x="42.2" y="57.7">PORTB</text>
<text x="190" y="54.7">LCD INTERFACING</text>
<text x="42.2" y="85.1">PORTC</text>
<text x="42.2" y="114">PORTD</text>
<text x="104.6" y="130.7">POWER SUPPLY</text>
<text x="190" y="132.2">RS232</text>
<text x="42.2" y="142.8">PORTA</text>
</g>
<g font-size="1.6" fill="#000080">
<text x="130.4" y="109.6">ATMEGA32</text>
<text x="205.2" y="178">DEVELOPMENT BOARD ATMEGA32</text>
</g>
<g font-size="1.4">
<text x="44.2" y="48">1</text>
<text x="82.3" y="48">2</text>
<text x="120.4" y="48">3</text>
<text x="158.5" y="48">4</text>
<text x="196.5" y="48">5</text>
<text x="234.6" y="48">6</text>
<text x="26.5" y="65.5">D</text>
<text x="252" y="65.5">D</text>
<text x="126.9" y="68.5">12</text>
<text x="126.9" y="71.6">13</text>
<text x="127.7" y="67">9</text>
<text x="131.5" y="67.8">RST</text>
<text x="131.5" y="69.3">XTL2</text>
<text x="138.8" y="70.8">PB5/MOSI</text>
<text x="138.8" y="69.3">PB6/MISO</text>
<text x="139.5" y="67.8">PB7/SCK</text>
<text x="148.1" y="67">8</text>
<text x="148.1" y="70.1">6</text>
<text x="148.1" y="68.5">7</text>
<text x="148.1" y="71.6">5</text>
<text x="131.5" y="72.3">XTL1</text>
<text x="131.5" y="73.9">AREF</text>
<text x="131.5" y="76.9">AVCC</text>
<text x="140.6" y="72.3">PB4/SS</text>
<text x="142.6" y="75.4">PB2</text>
<text x="142.6" y="73.9">PB3</text>
<text x="142.6" y="76.9">PB1</text>
<text x="148.1" y="74.6">3</text>
<text x="148.1" y="73.1">4</text>
<text x="148.1" y="76.2">2</text>
<text x="148.1" y="77.7">1</text>
<text x="126.9" y="79.2">31</text>
<text x="126.9" y="80.7">10</text>
<text x="126.9" y="82.2">11</text>
<text x="131.5" y="79.9">GND</text>
<text x="131.5" y="81.4">VCC</text>
<text x="131.5" y="83">GND</text>
<text x="142.6" y="81.4">PC7</text>
<text x="142.6" y="83">PC6</text>
<text x="142.6" y="78.4">PB0</text>
<text x="148.1" y="80.7">29 PC7</text>
<text x="148.1" y="82.2">28 PC6</text>
<text x="148.1" y="83.7">27 PC5</text>
<text x="126.9" y="89.8">35</text>
<text x="126.9" y="88.3">34</text>
<text x="126.9" y="86.8">33</text>
<text x="131.5" y="89.1">PA6/ADC6</text>
<text x="131.5" y="87.5">PA7/ADC7</text>
<text x="139.4" y="87.5">PC3/TMS</text>
<text x="139.5" y="89.1">PC2/TCK</text>
<text x="142.6" y="84.5">PC5</text>
<text x="142.6" y="86">PC4</text>
<text x="148.1" y="89.8">23 PC1</text>
<text x="148.1" y="88.3">24 PC2</text>
<text x="148.1" y="85.3">26 PC4</text>
<text x="148.1" y="86.8">25 PC3</text>
<text x="126.9" y="91.4">36</text>
<text x="131.5" y="92.1">PA4/ADC4</text>
<text x="131.5" y="90.6">PA5/ADC5</text>
<text x="139.5" y="90.6">PC1/SDA</text>
<text x="139.7" y="92.1">PC0/SCL</text>
<text x="142.5" y="95.2">PD7</text>
<text x="148.1" y="94.4">21 PD7</text>
<text x="148.1" y="95.9">20 PD6</text>
<text x="148.1" y="91.4">22 PC0</text>
<text x="26.5" y="101.5">C</text>
<text x="126.9" y="98.9">37</text>
<text x="126.9" y="100.5">38</text>
<text x="126.9" y="102">39</text>
<text x="131.5" y="99.7">PA3/ADC3</text>
<text x="131.5" y="101.2">PA2/ADC2</text>
<text x="139.1" y="101.2">PD3/INT1</text>
<text x="140" y="96.7">PD6/ICP</text>
<text x="142.5" y="98.2">PD5</text>
<text x="142.5" y="99.7">PD4</text>
<text x="148.1" y="97.4">19 PD5</text>
<text x="148.1" y="98.9">18 PD4</text>
<text x="148.1" y="102">16 PD2</text>
<text x="148.1" y="100.5">17 PD3</text>
<text x="252" y="101.5">C</text>
<text x="126.9" y="103.5">40</text>
<text x="131.5" y="104.3">PA0/ADC0</text>
<text x="131.5" y="102.7">PA1/ADC1</text>
<text x="139.1" y="102.7">PD2/INT0</text>
<text x="139.2" y="105.8">PD0/RXD</text>
<text x="139.4" y="104.3">PD1/TXD</text>
<text x="148.1" y="105">14 PD0</text>
<text x="148.1" y="103.5">15 PD1</text>
<text x="26.5" y="137.6">B</text>
<text x="101" y="137.7">VCC</text>
<text x="102.2" y="135.8">D-</text>
<text x="106.8" y="135">1</text>
<text x="106.9" y="136.9">2</text>
<text x="129" y="137.7">3</text>
<text x="252" y="137.6">B</text>
<text x="100.8" y="141.4">GND</text>
<text x="102.1" y="139.4">D+</text>
<text x="106.9" y="140.6">4</text>
<text x="106.9" y="138.6">3</text>
<text x="129" y="140.8">1</text>
<text x="129" y="139.2">2</text>
<text x="98.6" y="149.9">1</text>
<text x="98.6" y="148.4">2</text>
<text x="115.5" y="147.6">1</text>
<text x="119.3" y="148.4">Vin</text>
<text x="126.9" y="148.4">Vout</text>
<text x="132.8" y="147.6">3</text>
<text x="124.1" y="155.4" transform="rotate(-90 124.1 155.4)">2</text>
<text x="124.8" y="151.6" transform="rotate(-90 124.8 151.6)">GND</text>
<text x="26.5" y="173.6">A</text>
<text x="252" y="173.6">A</text>
<text x="198.4" y="176.5">Title</text>
<text x="198.4" y="181.1">Size</text>
<text x="198.4" y="185.6">Date:</text>
<text x="199.1" y="183.3">B</text>
<text x="205.2" y="185.6">13-Oct-2009</text>
<text x="206" y="181.1">Number</text>
<text x="228.8" y="185.6">Sheet</text>
<text x="233.1" y="185.6">of</text>
<text x="236.4" y="181.1">Revision</text>
<text x="44.2" y="189.4">1</text>
<text x="82.3" y="189.4">2</text>
<text x="120.4" y="189.4">3</text>
<text x="158.5" y="189.4">4</text>
<text x="196.5" y="189.4">5</text>
<text x="198.4" y="187.1">File:</text>
<text x="205.2" y="187.1">F:\Rhydo Labz\PUBLIC\DEVELOPMENT BOARDS\DEV BOARD AVR NEW\ATMEGA32.Ddb</text>
<text x="228.8" y="187.1">Drawn By:</text>
<text x="234.6" y="189.4">6</text>
</g>
<g font-size="1.4" fill="#bf0000">
<text x="56.8" y="57.9">+5</text>
<text x="110.2" y="56.4">+5</text>
<text x="183.3" y="74.6">+5</text>
<text x="116.2" y="79.2">+5</text>
<text x="52.2" y="85.3">+5</text>
<text x="91.9" y="100.5">+5</text>
<text x="52.2" y="114.2">+5</text>
<text x="145.2" y="133.9">+5</text>
<text x="197" y="136.9">+5</text>
<text x="52.2" y="143">+5</text>
</g>
<g font-size="1.4" fill="#800000">
<text x="37.6" y="65.5">PB1</text>
<text x="37.6" y="64">PB0</text>
<text x="37.6" y="70.1">PB4</text>
<text x="37.6" y="68.5">PB3</text>
<text x="37.6" y="67">PB2</text>
<text x="55.9" y="68.5">PB6</text>
<text x="55.9" y="67">PB7</text>
<text x="55.9" y="70.1">PB5</text>
<text x="122.9" y="71.6">XTL1</text>
<text x="122.9" y="68.5">XTL2</text>
<text x="122.9" y="67">RST</text>
<text x="150.4" y="67">PB7</text>
<text x="150.4" y="68.5">PB6</text>
<text x="150.4" y="70.1">PB5</text>
<text x="150.4" y="71.6">PB4</text>
<text x="122.9" y="73.1">AREF 32</text>
<text x="122.9" y="76.2">AVCC 30</text>
<text x="150.4" y="73.1">PB3</text>
<text x="150.4" y="74.6">PB2</text>
<text x="150.4" y="76.2">PB1</text>
<text x="150.4" y="77.7">PB0</text>
<text x="209.8" y="72.9">PWR</text>
<text x="122.9" y="79.2">GND</text>
<text x="177.8" y="82.2">PD6</text>
<text x="177.8" y="80.7">PD5</text>
<text x="177.8" y="79.2">PD4</text>
<text x="122.9" y="86.8">PA7</text>
<text x="122.9" y="88.3">PA6</text>
<text x="122.9" y="89.8">PA5</text>
<text x="177.8" y="89.8">PB2</text>
<text x="177.8" y="88.3">PB1</text>
<text x="177.8" y="86.8">PB0</text>
<text x="36.1" y="95.9">PC2</text>
<text x="36.1" y="94.4">PC1</text>
<text x="36.1" y="92.9">PC0</text>
<text x="52.9" y="95.9">PC7</text>
<text x="122.9" y="91.4">PA4</text>
<text x="177.8" y="95.9">PB6</text>
<text x="177.8" y="94.4">PB5</text>
<text x="177.8" y="92.9">PB4</text>
<text x="177.8" y="91.4">PB3</text>
<text x="36.1" y="98.9">PC4</text>
<text x="36.1" y="97.4">PC3</text>
<text x="52.9" y="97.4">PC6</text>
<text x="52.9" y="98.9">PC5</text>
<text x="94" y="102">AVCC</text>
<text x="122.9" y="98.9">PA3</text>
<text x="122.9" y="100.5">PA2</text>
<text x="122.9" y="102">PA1</text>
<text x="177.8" y="97.4">PB7</text>
<text x="122.9" y="103.5">PA0</text>
<text x="207.1" y="102.7">PWR</text>
<text x="36.1" y="123.3">PD1</text>
<text x="36.1" y="121.8">PD0</text>
<text x="36.1" y="124.8">PD2</text>
<text x="52.9" y="124.8">PD7</text>
<text x="36.1" y="127.8">PD4</text>
<text x="36.1" y="126.3">PD3</text>
<text x="52.9" y="126.3">PD6</text>
<text x="52.9" y="127.8">PD5</text>
<text x="36.1" y="155.2">PA2</text>
<text x="36.1" y="153.7">PA1</text>
<text x="36.1" y="152.1">PA0</text>
<text x="52.9" y="155.2">PA7</text>
<text x="36.1" y="158.2">PA4</text>
<text x="36.1" y="156.7">PA3</text>
<text x="52.9" y="156.7">PA6</text>
<text x="52.9" y="158.2">PA5</text>
<text x="170.2" y="158.2">PD0</text>
<text x="170.2" y="161.3">PD1</text>
</g>
<g font-size="1.4" fill="#000080">
<text x="43.7" y="62.4">IDC1</text>
<text x="66.6" y="63.1">C1</text>
<text x="66.6" y="64.6">0.1MF</text>
<text x="90.9" y="65.5">SW13</text>
<text x="111.5" y="62.4">R1</text>
<text x="111.5" y="63.8">10K</text>
<text x="130.6" y="65.5">U1</text>
<text x="190" y="64.6">C7</text>
<text x="196.2" y="64.6">C13</text>
<text x="207.5" y="64.9">P1</text>
<text x="91.4" y="69.6">RESET</text>
<text x="107.1" y="70.1">Y1</text>
<text x="116.1" y="66.3">R571K</text>
<text x="190" y="66.1">0.1MF</text>
<text x="195.2" y="66.9">10MF</text>
<text x="207.5" y="66.4">4K7</text>
<text x="220.4" y="68.4">LCD1</text>
<text x="43.7" y="73.2">IDC 5X2</text>
<text x="100.1" y="76.8">C6</text>
<text x="106.2" y="76.8">C11</text>
<text x="107.1" y="74.6">16MHz</text>
<text x="113.8" y="76.8">C12</text>
<text x="187.2" y="75.7">DIP1</text>
<text x="191.9" y="75.7">DIP 4 WAY</text>
<text x="100.1" y="78.3">0.1MF</text>
<text x="106.2" y="78.3">22PF</text>
<text x="113.8" y="78.3">22PF</text>
<text x="110.7" y="87.1">0.1MF</text>
<text x="112.3" y="84.2">C15</text>
<text x="185.8" y="85.6">DIP2</text>
<text x="42.2" y="91.4">IDC2</text>
<text x="60.5" y="90.4">C2</text>
<text x="60.5" y="91.9">0.1MF</text>
<text x="188.3" y="100.6">DIP 8 WAY</text>
<text x="42.2" y="102.2">IDC 5X2</text>
<text x="94" y="107.1">C34</text>
<text x="197.3" y="103.8">J7</text>
<text x="206.7" y="107.6">R2</text>
<text x="211.6" y="106.8">330R</text>
<text x="94" y="108.7">0.1MF</text>
<text x="197" y="108.2">LCD LIGHT</text>
<text x="222" y="111.1">LCD 16X2</text>
<text x="60.5" y="119.3">C3</text>
<text x="42.2" y="120.2">IDC3</text>
<text x="60.5" y="120.9">0.1MF</text>
<text x="42.2" y="131">IDC 5X2</text>
<text x="96.9" y="133.1">K1</text>
<text x="127.5" y="135.4">K2</text>
<text x="96.9" y="143.8">USB</text>
<text x="121.3" y="143">POWER SELECTION</text>
<text x="185.5" y="142.9">C16</text>
<text x="199.3" y="142.9">U2</text>
<text x="209.9" y="141.4">C18</text>
<text x="209.9" y="142.9">1MF/16V</text>
<text x="218.9" y="142.1">C8</text>
<text x="218.9" y="143.6">0.1MF</text>
<text x="60.5" y="148.2">C4</text>
<text x="60.5" y="149.7">0.1MF</text>
<text x="93.6" y="148.2">+12V</text>
<text x="97" y="146.1">K4</text>
<text x="106.3" y="146.1">D1</text>
<text x="118.4" y="144.6">U3</text>
<text x="118.4" y="146.1">LM7805</text>
<text x="155.7" y="145.3">R4</text>
<text x="155.7" y="146.9">1K</text>
<text x="176.4" y="144.4">1MF/16V</text>
<text x="42.2" y="150.7">IDC4</text>
<text x="86.2" y="152">J1</text>
<text x="86.2" y="153.5">ADAPTOR</text>
<text x="93.6" y="150.2">GND</text>
<text x="94.1" y="152.5">DC SOCKET</text>
<text x="106.3" y="150.5">1N4007</text>
<text x="115.5" y="154.6">C20</text>
<text x="135.1" y="155.8">C21</text>
<text x="137.2" y="153.2">C28</text>
<text x="141.3" y="153.7" transform="rotate(-90 141.3 153.7)">47MF</text>
<text x="145.8" y="155.8">C22</text>
<text x="177.2" y="151.4">1mf/16v</text>
<text x="186.3" y="151.1">C19</text>
<text x="208.4" y="151.8">C17</text>
<text x="208.4" y="153.4">1MF/16V</text>
<text x="224.9" y="152">K3</text>
<text x="42.2" y="161.5">IDC 5X2</text>
<text x="115.5" y="156.1">470MF</text>
<text x="129" y="157.9">0.1MF</text>
<text x="145.8" y="157.4">0.1MF</text>
<text x="157.7" y="156.3">D2</text>
<text x="158.1" y="158.2">PWR</text>
<text x="176.4" y="157.5">R6</text>
<text x="179.5" y="157.5">1K</text>
<text x="176.1" y="163.3">R5</text>
<text x="180.4" y="163.6">1K</text>
<text x="198" y="165.2">MAX232</text>
<text x="224.9" y="169">DB9F</text>
<text x="48.3" y="178">Sheet2</text>
<text x="48.3" y="179.5">Sheet2.sch</text>
<text x="60.5" y="178">Sheet3</text>
<text x="60.5" y="179.5">Sheet3.Sch</text>
<text x="215.9" y="182.6">CIRCUIT-1</text>
</g>
<g font-size="1.4" fill="#ee0e22">
<text x="44.6" y="64.7">1</text>
<text x="49.8" y="64.7">2</text>
<text x="44.6" y="66.3">3</text>
<text x="44.6" y="67.8">5</text>
<text x="44.6" y="69.3">7</text>
<text x="44.6" y="70.8">9</text>
<text x="49.1" y="70.8">10</text>
<text x="49.8" y="66.3">4</text>
<text x="49.8" y="67.8">6</text>
<text x="49.8" y="69.3">8</text>
<text x="217.6" y="70.8">1</text>
<text x="221.4" y="71.6">LCD-</text>
<text x="185.5" y="77.7">1</text>
<text x="196.8" y="77.7">8</text>
<text x="217.6" y="77.7">4</text>
<text x="217.6" y="72.9">2</text>
<text x="217.6" y="75.4">3</text>
<text x="221.4" y="73.7">LCD+</text>
<text x="221.4" y="76.2">CON</text>
<text x="185.5" y="79.2">2</text>
<text x="185.5" y="80.7">3</text>
<text x="185.5" y="82.2">4</text>
<text x="196.8" y="79.2">7</text>
<text x="196.8" y="80.7">6</text>
<text x="196.8" y="82.2">5</text>
<text x="217.6" y="82.2">6</text>
<text x="217.6" y="79.9">5</text>
<text x="221.4" y="83">E</text>
<text x="221.4" y="78.4">RS</text>
<text x="221.4" y="80.7">R/W</text>
<text x="185.5" y="86.8">1</text>
<text x="185.5" y="88.3">2</text>
<text x="185.5" y="89.8">3</text>
<text x="196.8" y="86.8">16</text>
<text x="196.8" y="88.3">15</text>
<text x="196.8" y="89.8">14</text>
<text x="217.6" y="89.1">9</text>
<text x="217.6" y="86.8">8</text>
<text x="217.6" y="84.5">7</text>
<text x="221.4" y="89.8">D2</text>
<text x="221.4" y="87.5">D1</text>
<text x="221.4" y="85.3">D0</text>
<text x="43.1" y="93.6">1</text>
<text x="43.1" y="95.2">3</text>
<text x="48.3" y="93.6">2</text>
<text x="48.3" y="95.2">4</text>
<text x="185.5" y="91.4">4</text>
<text x="185.5" y="92.9">5</text>
<text x="185.5" y="94.4">6</text>
<text x="185.5" y="95.9">7</text>
<text x="196.8" y="91.4">13</text>
<text x="196.8" y="92.9">12</text>
<text x="196.8" y="94.4">11</text>
<text x="196.8" y="95.9">10</text>
<text x="216.8" y="95.9">12</text>
<text x="216.8" y="93.6">11</text>
<text x="216.8" y="91.4">10</text>
<text x="221.4" y="94.4">D4</text>
<text x="221.4" y="92.1">D3</text>
<text x="43.1" y="96.7">5</text>
<text x="43.1" y="98.2">7</text>
<text x="43.1" y="99.7">9</text>
<text x="47.5" y="99.7">10</text>
<text x="48.3" y="96.7">6</text>
<text x="48.3" y="98.2">8</text>
<text x="185.5" y="97.4">8</text>
<text x="196.8" y="97.4">9</text>
<text x="216.8" y="100.5">14</text>
<text x="216.8" y="98.2">13</text>
<text x="221.4" y="101.2">D7</text>
<text x="221.4" y="96.7">D5</text>
<text x="221.4" y="98.9">D6</text>
<text x="216.8" y="102.7">15</text>
<text x="216.8" y="105">16</text>
<text x="221.4" y="103.5">LED+</text>
<text x="221.4" y="105.8">LED-</text>
<text x="43.1" y="122.5">1</text>
<text x="43.1" y="124">3</text>
<text x="43.1" y="125.6">5</text>
<text x="48.3" y="122.5">2</text>
<text x="48.3" y="124">4</text>
<text x="48.3" y="125.6">6</text>
<text x="43.1" y="127.1">7</text>
<text x="43.1" y="128.6">9</text>
<text x="47.5" y="128.6">10</text>
<text x="48.3" y="127.1">8</text>
<text x="192.6" y="141.1" transform="rotate(-90 192.6 141.1)">1</text>
<text x="197.2" y="141.1" transform="rotate(-90 197.2 141.1)">16</text>
<text x="187.1" y="149.1">4</text>
<text x="187.1" y="146.1">3</text>
<text x="190.9" y="149.9">C2+</text>
<text x="190.9" y="146.9">C1-</text>
<text x="193.4" y="146" transform="rotate(-90 193.4 146)">C1</text>
<text x="198" y="147.2" transform="rotate(-90 198 147.2)">VCC</text>
<text x="199.6" y="145.3">V+</text>
<text x="199.9" y="148.4">V-</text>
<text x="204.4" y="144.6">2</text>
<text x="204.4" y="147.6">6</text>
<text x="43.1" y="152.9">1</text>
<text x="43.1" y="154.4">3</text>
<text x="43.1" y="156">5</text>
<text x="48.3" y="152.9">2</text>
<text x="48.3" y="154.4">4</text>
<text x="48.3" y="156">6</text>
<text x="187.1" y="155.2">5</text>
<text x="190.9" y="156">C2-</text>
<text x="222.1" y="155.2">9</text>
<text x="222.1" y="153.7">5</text>
<text x="43.1" y="157.5">7</text>
<text x="43.1" y="159">9</text>
<text x="47.5" y="159">10</text>
<text x="48.3" y="157.5">8</text>
<text x="186.3" y="161.3">10</text>
<text x="187.1" y="158.2">9</text>
<text x="190.9" y="159">R2OUT</text>
<text x="198.2" y="159">R2IN</text>
<text x="204.4" y="161.3">7</text>
<text x="204.4" y="158.2">8</text>
<text x="222.1" y="161.3">7</text>
<text x="222.1" y="159.8">3</text>
<text x="222.1" y="158.2">8</text>
<text x="222.1" y="156.7">4</text>
<text x="190.9" y="162.1">T2IN</text>
<text x="195.7" y="166.8" transform="rotate(-90 195.7 166.8)">15</text>
<text x="196.4" y="162.2" transform="rotate(-90 196.4 162.2)">GND</text>
<text x="197" y="162.1">T2OUT</text>
<text x="222.1" y="165.9">1</text>
<text x="222.1" y="164.3">6</text>
<text x="222.1" y="162.8">2</text>
</g>
</svg>
